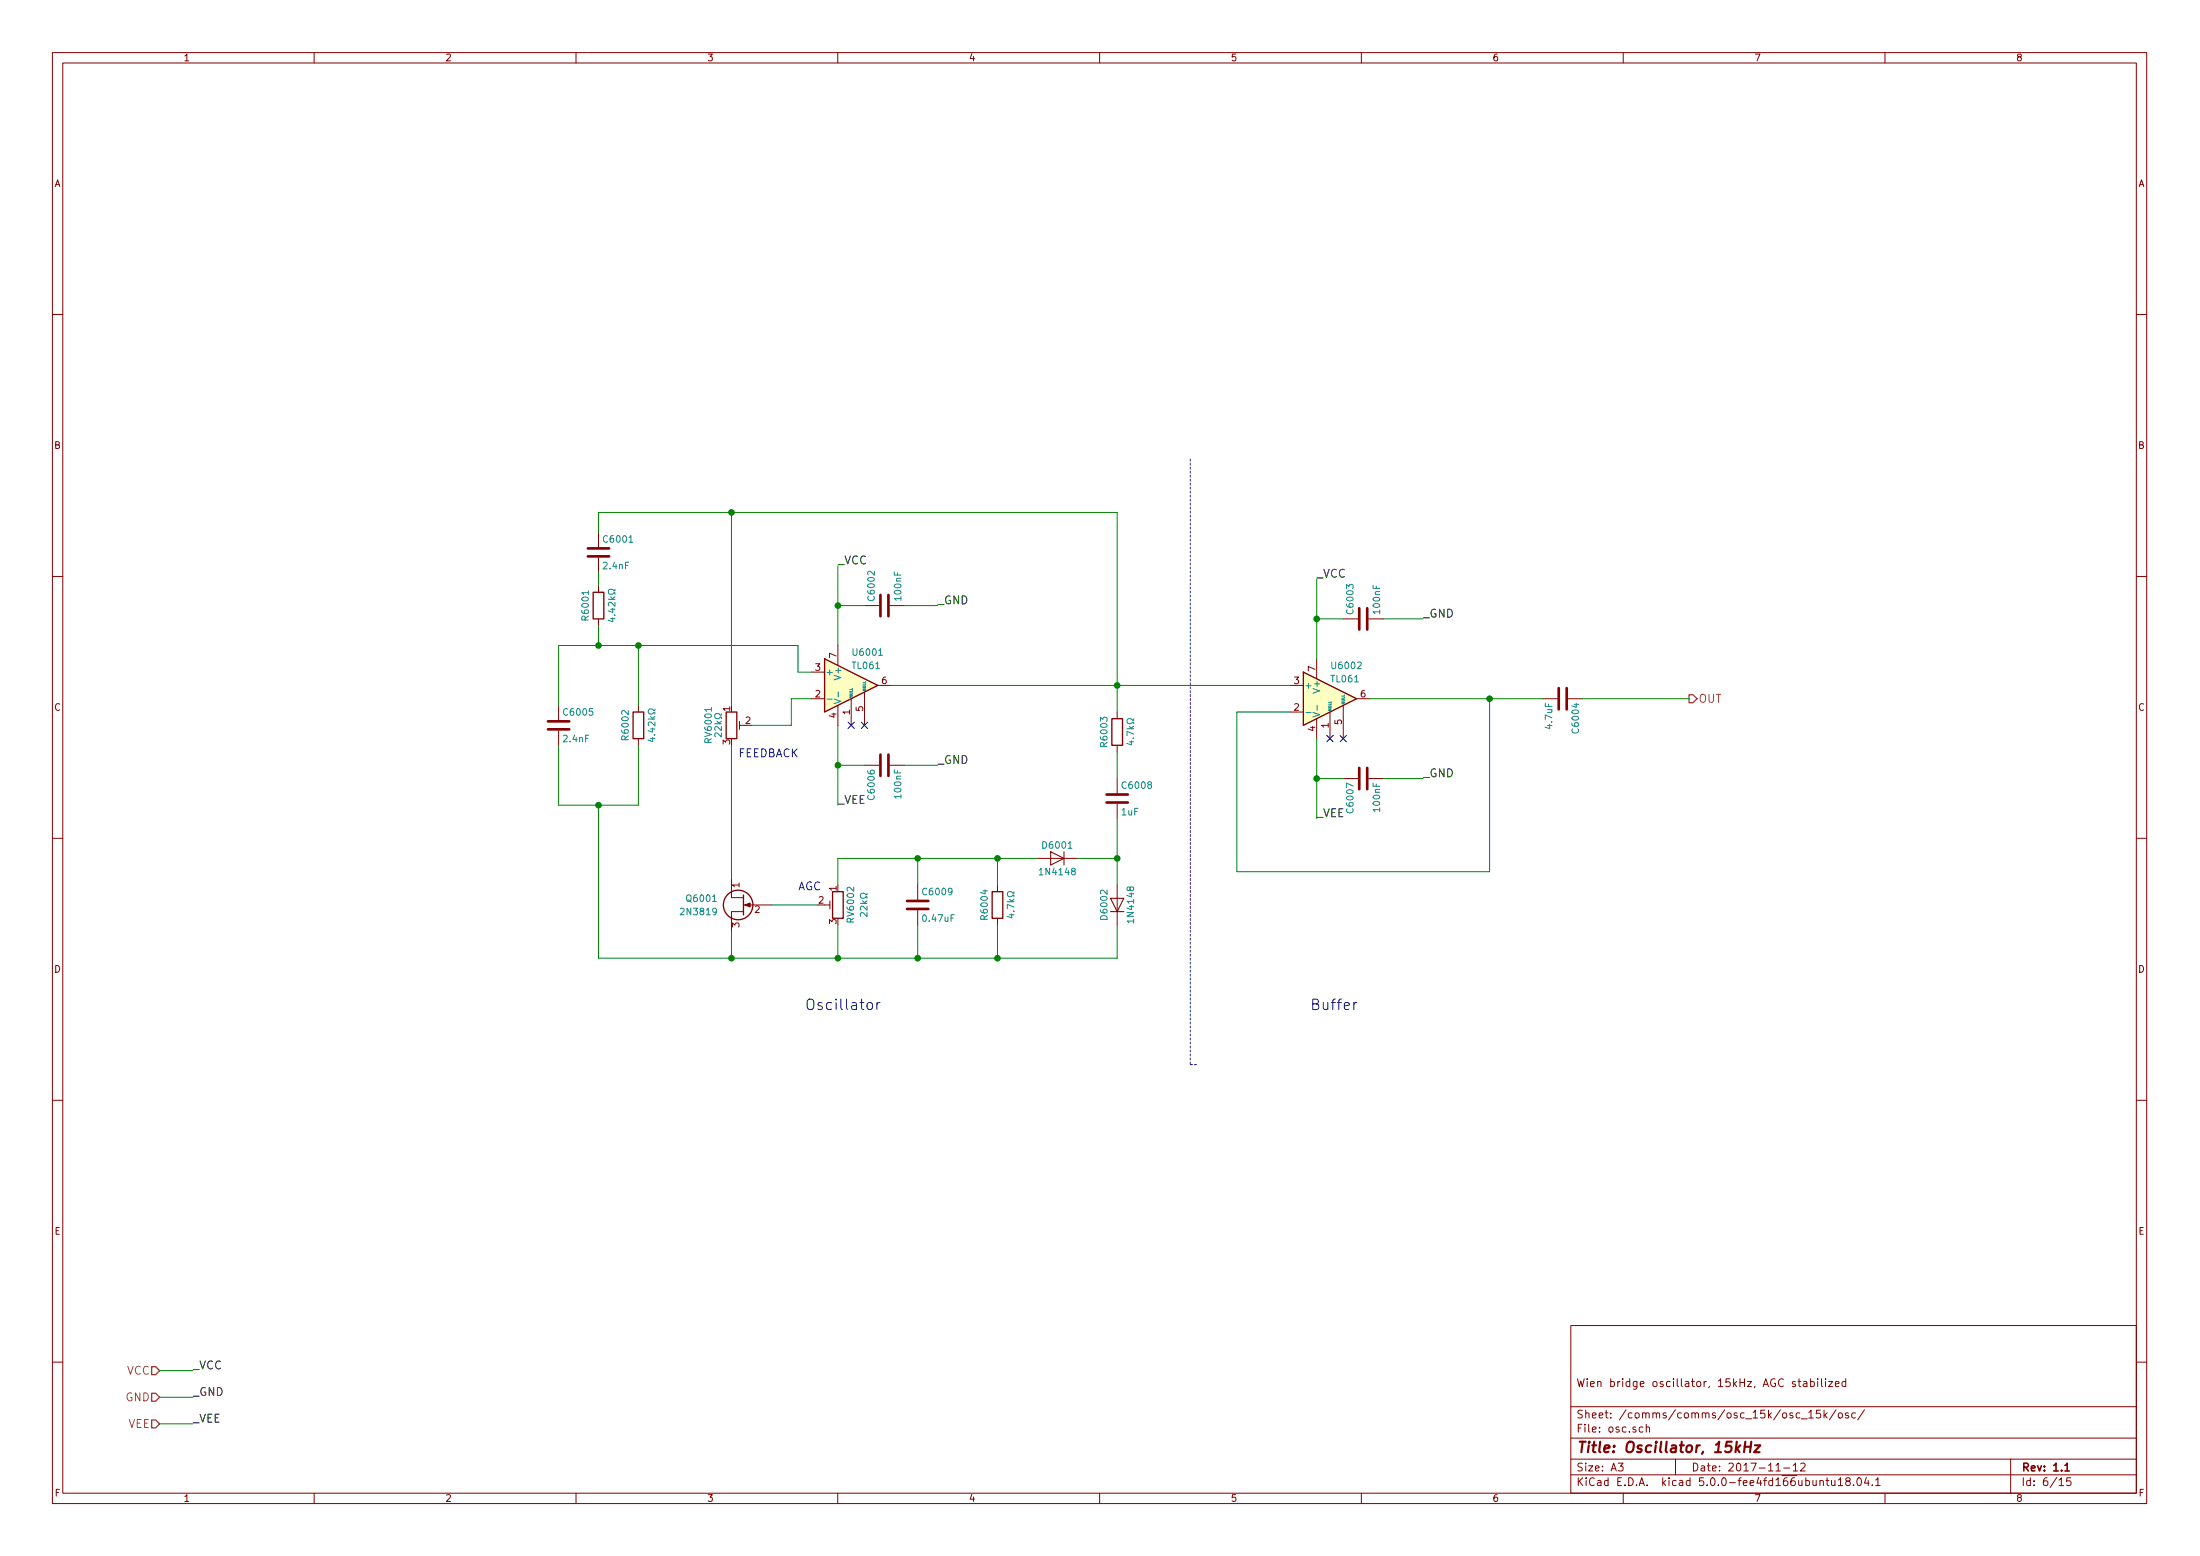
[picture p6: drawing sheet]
<svg xmlns="http://www.w3.org/2000/svg" width="420mm" height="297mm" viewBox="0 0 420 297" stroke-linecap="round" stroke-linejoin="round" font-family="sans-serif">
<g fill="none" stroke="#840000" stroke-width=".19">
<path d="M10 10h400v277h-400zM12 12h396v273.1h-396zM60 10v2M110 10v2M160 10v2M210 10v2M260 10v2M310 10v2M360 10v2M10 60h2M408 60h2M10 110h2"/>
<path d="M114.3 101.6v2.8M114.3 106.5v2.8M114.3 111.8v1.3M114.3 118.1v1.3M165.1 115.6h2.8M169.9 115.6h2.8M256.5 118.1h2.8M261.4 118.1h2.8M408 110h2M106.7 134.7v2.8M106.7 139.5v2.8M121.9 134.7v1.2"/>
<path d="M141.2 137.7v1.5M141.2 138.5h1M154.9 133.4h2.6M154.9 128.3h2.6M160 123.2v3.8M160 134.7v3.8M162.6 133.4v5.1M165.1 132.1v6.4M167.6 130.8h2.6M213.4 135.9v1.3M246.4 130.8h2.5M246.4 135.9h2.5"/>
<path d="M251.5 125.8v3.8M251.5 137.2v3.8M254 135.9v5.1M256.5 134.7v6.3M259.1 133.4h2.5M294.6 133.4h2.8M299.5 133.4h2.8M121.9 141v1.3M165.1 146.1h2.8M169.9 146.1h2.8M213.4 142.3v1.2M213.4 148.6v2.8"/>
<path d="M213.4 153.5v2.7M256.5 148.6h2.8M261.4 148.6h2.8M10 160h2M139.7 167.7v3.7h2.3M142 174h-2.3v3.8M142 172.8h5.3M157.5 172.8h1M158.5 172v1.5M175.3 168.9v2.8M175.3 173.8v2.8M190.5 168.9v1.3"/>
<path d="M190.5 175.3v1.3M198.1 163.9h7.6M213.4 168.9v7.7M408 160h2M10 210h2M408 210h2M300 253h108v32.1h-108zM10 260h2M300 278.5h108M300 274.5h108M300 268.5h108M309 279.3h1l-.5 .6 .4 .1v.7l-.2 .1-.7-.1"/>
<path d="M313.8 272.5l-.5-.1-.2 .3v.6l.2 .1 .5-.1M314.4 272.5l.2-.1 .4 .1v.9M314.4 271.9v1.5M320 278.5v3M342.5 279.7l.4-.4v1.5M343.4 263.7h.5M343.6 263.2v1.3l.3 .2M343.9 279.5l.5-.2 .3 .2 .1 .2-1 1.1h1M344 270.9h1.2M344.4 263.8h.6l.1 .9M345.1 264.1h-.5a.29 .29 0 0 0-.2 .3 .29 .29 0 0 0 .2 .3l.5-.1M345.4 269.6l.5-.4v1.5"/>
<path d="M345.4 270.7h.9M345.8 263.8l.4-.1 .3 .3-.1 .6h-.6M345.8 263.2v1.5M347.1 263.2v.2M347.1 263.7v1M347.6 269.2h-.7v.7l.2-.1h.5l.1 .3-.1 .5-.2 .1-.5-.1M347.9 263.2v1.3l.2 .2M348.4 269.2v1.5M348.5 270.1l.4 .6M348.6 263.2v.2M348.6 263.7v1M348.9 269.7l-.5 .6"/>
<path d="M349.2 263.7h.8l-.8 1h.8M350.5 264.2l.7-.1v-.3l-.5-.1-.2 .2 .1 .7h.6M350.6 269.1l-1.2 2M351.2 269.8l.2-.1 .4 .1v.8l-.2 .1-.4-.1zM352.5 263.8l-.4-.1-.3 .3 .1 .6 .2 .1 .4-.1M352.5 263.2v1.5M353 269.8a.37 .37 0 0 0-.6 .1l.1 .2 .5 .2 .1 .1-.2 .3-.5-.1M354.4 269.8l-.5-.1-.3 .3 .1 .6 .2 .1 .5-.1M356.1 269.1l-1.3 2M384 278.5v6.6M408 260h2M60 285.1v1.9"/>
<path d="M110 285.1v1.9M160 285.1v1.9M210 285.1v1.9M260 285.1v1.9M300 281.5h108M310 285.1v1.9M339.2 280.8h.8M340.7 280.2h1.1M342.5 280.8h.8M347.6 282.7a.37 .37 0 0 1 .6 .1v.8M348.7 282.6h.6M348.9 282.1v1.3l.4 .2"/>
<path d="M349.8 282.6v.8a.39 .39 0 0 0 .6 .1M350.4 282.6v1M351.1 282.5l.4-.4v1.5M351.1 283.6h.8M352.8 282.7l-.3-.2 .1-.2 .2-.2 .4 .1 .2 .2-.1 .2-.5 .1-.3 .3 .1 .5 .2 .1h.3l.3-.3v-.3l-.3-.3M354 283.5v.1M354.8 282.3l.2-.2a.86 .86 0 0 1 .1 1.5 .79 .79 0 0 1-.3-1.3zM356.4 282l-.3 1.1h.9M356.8 282.6v1M357.6 283.5v.1M358.2 282.5l.4-.4v1.5M358.2 283.6h.9"/>
<path d="M360 285.1v1.9M393.2 282.5l.5-.4v1.5M393.2 283.6h.9M395.5 282.1h-.8v.7l.2-.1h.5l.1 .3v.5l-.3 .1-.5-.1"/>
</g>
<path d="M394.4 279.7l.4-.4v1.5M394.4 280.8h.8" fill="none" stroke="#840000" stroke-width=".3"/>
<path d="M331.7 276.5l.5 .7M332.4 275.9l-.9 .8M333.2 276.2h1.1M333.3 275.2l-.2 2M334.5 275.2l-.3 2M335.2 275.9h1l-1.2 1.3h1" fill="none" stroke="#840000" stroke-width=".41"/>
<g fill="#ffffc2" stroke="#ffffc2" stroke-width=".19">
<path d="M157.5 125.8l10.1 5-10.1 5.1z"/>
<path d="M248.9 128.3l10.2 5.1-10.2 5.1z"/>
</g>
<g fill="none" stroke="#840000" stroke-width=".25">
<path d="M113.3 113.1h2v5h-2zM120.9 135.9h2v5.1h-2zM138.7 135.9h2v5.1h-2zM157.5 125.8l10.1 5-10.1 5.1zM212.3 137.2h2.1v5.1h-2.1zM248.9 128.3l10.2 5.1-10.2 5.1zM142 170.9v3.8M159 170.2h2v5.1h-2zM189.5 170.2h2v5.1h-2z"/>
<circle cx="141" cy="172.8" r="2.82"/>
</g>
<g fill="none" stroke="#008484" stroke-width=".19">
<path d="M117 117.9v.8l-.9-.3M117.4 112.5v.3h-.2a.54 .54 0 0 0-.7-.3 .54 .54 0 0 0-.2 .8l.2 .1a.53 .53 0 0 0 .7-.3h.2v.3M125.1 135.3v.3h-.3a.54 .54 0 0 0-.7-.2 .54 .54 0 0 0-.2 .7l.3 .2a.53 .53 0 0 0 .6-.3h.3v.3M137.8 139.9v.8l-.9-.8-.4 .2 .1 .5M137.8 136.2v.3h-.3a.54 .54 0 0 0-.7-.2 .54 .54 0 0 0-.2 .7 .59 .59 0 0 0 .9-.1h.3v.3M158 133.5h1M159.3 133.5l1.3 .4-1.3 .4M160.1 132.1v1M216.5 137.2v.3h-.2a.54 .54 0 0 0-.8-.3 .54 .54 0 0 0-.2 .8 .59 .59 0 0 0 1-.1h.2v.3M249.4 136h1M250.7 136l1.3 .4-1.3 .5M251.5 134.6v1"/>
<path d="M124.6 140.8v.8l-.9-.3M216.1 141.4v.8l-.9-.3M165.6 174.2v.8l-.9-.8-.4 .2 .1 .5M165.6 170.5v.3h-.2a.54 .54 0 0 0-.8-.3 .54 .54 0 0 0-.2 .8 .59 .59 0 0 0 1-.1h.2v.3M193.2 174.4v.8l-.9-.3M193.6 170.2v.3h-.2a.54 .54 0 0 0-.7-.3 .54 .54 0 0 0-.2 .8 .59 .59 0 0 0 .9-.1h.2v.3"/>
</g>
<path d="M162 137.9l1.2 1.2M163.2 137.9l-1.2 1.2M164.5 137.9l1.2 1.2M165.7 137.9l-1.2 1.2M253.4 140.4l1.2 1.2M254.6 140.4l-1.2 1.2M255.9 140.4l1.2 1.2M257.1 140.4l-1.2 1.2" fill="none" stroke="#000084" stroke-width=".19"/>
<g fill="none" stroke="#840000" stroke-width=".51">
<path d="M112.3 106.2h4M112.3 104.7h4M168.1 113.6v4M169.7 113.6v4M259.6 116.1v4.1M261.1 116.1v4.1M104.6 139.2h4.1M104.6 137.7h4.1M297.7 131.4v4M299.2 131.4v4M168.1 144.1v4M169.7 144.1v4"/>
<path d="M211.3 153.2h4.1M211.3 151.7h4.1M259.6 146.6v4.1M261.1 146.6v4.1M173.2 173.5h4.1M173.2 172h4.1"/>
</g>
<g fill="none" stroke="#008400" stroke-width=".19">
<path d="M139.7 97.8v36.9M114.3 101.6v-3.8h99.1v38.1M114.3 109.3v2.5M114.3 119.4v3.8M160 108v15.2M160 115.6h5.1M172.7 115.6h6.4M251.5 110.5v15.3M251.5 118.1h5M264.2 118.1h7.6M121.9 123.2v11.5M154.9 128.3h-2.5v-5.1h-45.7v11.5"/>
<path d="M154.9 133.4h-3.8v5.1h-7.6M160 138.5v15.2M170.2 130.8h76.2M261.6 133.4h33M284.5 133.4v33h-48.3v-30.5h10.2M302.3 133.4h20.3M106.7 142.3v11.4h15.2v-11.4M114.3 153.7v29.2h99.1v-6.3M139.7 142.3v25.4M160 146.1h5.1M172.7 146.1h6.4M213.4 143.5v5.1"/>
<path d="M213.4 156.2v12.7M251.5 141v15.2M251.5 148.6h5M264.2 148.6h7.6M139.7 177.8v5.1M147.3 172.8h8.9M160 176.6v6.3M175.3 163.9v5M175.3 176.6v6.3M190.5 163.9v5M190.5 176.6v6.3M198.1 163.9h-38.1v5"/>
<path d="M205.7 163.9h7.7M30.5 261.7h6.3M30.5 266.7h6.3M30.5 271.8h6.3"/>
</g>
<g fill="#008400" stroke="#008400" stroke-width=".25">
<circle cx="114.3" cy="123.2" r=".51"/>
<circle cx="121.9" cy="123.2" r=".51"/>
<circle cx="139.7" cy="97.8" r=".51"/>
<circle cx="213.4" cy="163.9" r=".51"/>
<circle cx="190.5" cy="163.9" r=".51"/>
<circle cx="175.3" cy="163.9" r=".51"/>
<circle cx="160" cy="182.9" r=".51"/>
<circle cx="175.3" cy="182.9" r=".51"/>
<circle cx="190.5" cy="182.9" r=".51"/>
<circle cx="213.4" cy="130.8" r=".51"/>
<circle cx="114.3" cy="153.7" r=".51"/>
<circle cx="139.7" cy="182.9" r=".51"/>
<circle cx="284.5" cy="133.4" r=".51"/>
<circle cx="251.5" cy="118.1" r=".51"/>
<circle cx="251.5" cy="148.6" r=".51"/>
<circle cx="160" cy="115.6" r=".51"/>
<circle cx="160" cy="146.1" r=".51"/>
</g>
<path d="M142.2 172.8l1.1-.4v.7z" fill="#840000" stroke="#840000" stroke-width=".19"/>
<path d="M200.7 162.6l2.5 1.3-2.5 1.2zM203.2 162.6v2.5M212.1 171.5h2.5l-1.2 2.5zM212.1 174h2.5" fill="none" stroke="#840000" stroke-width=".2"/>
<path d="M322.6 132.6h.7l.8 .8-.8 .7h-.7zM29 260.9h.7l.8 .8-.8 .7h-.7zM29 266h.7l.8 .7-.8 .8h-.7zM29 271.1h.7l.8 .7-.8 .8h-.7z" fill="none" stroke="#848400" stroke-width=".25"/>
<path d="M165.7 191.6a.53 .53 0 0 1 .5-.2 .53 .53 0 0 1 .4 .4v.5a.54 .54 0 0 1-.5 .4 .54 .54 0 0 1-.5-.4zM167.5 191.4v1.3M168.1 191.4l-.4 .1-.2 .3M259.1 191.4l-.4 .1-.1 .3" fill="none" stroke="#0000c2" stroke-width=".19"/>
<path d="M227.3 87.7v115.5M227.3 203.2h1.3" fill="none" stroke="#0000c2" stroke-width=".19" stroke-dasharray=".4 .4"/>
<g font-size="2.8" fill="#0000c2">
<text x="153.7" y="192.8">Oscillator</text>
<text x="250.2" y="192.8">Buffer</text>
</g>
<text font-size="2.8" fill="#840000" x="301" y="277.3">Title: Oscillator, 15kHz</text>
<g font-size="2.1">
<text x="160" y="107.7">_VCC</text>
<text x="251.5" y="110.3">_VCC</text>
<text x="179.1" y="115.4">_GND</text>
<text x="271.8" y="117.9">_GND</text>
<text x="179.1" y="145.8">_GND</text>
<text x="271.8" y="148.4">_GND</text>
<text x="160" y="153.5">_VEE</text>
<text x="251.5" y="156">_VEE</text>
<text x="36.8" y="261.4">_VCC</text>
<text x="36.8" y="266.5">_GND</text>
<text x="36.8" y="271.6">_VEE</text>
</g>
<g font-size="2.1" fill="#848400">
<text x="324.4" y="134.1">OUT</text>
<text x="24.2" y="262.4">VCC</text>
<text x="24" y="267.5">GND</text>
<text x="24.5" y="272.6">VEE</text>
</g>
<g font-size="2.1" fill="#0000c2">
<text x="141" y="144.6">FEEDBACK</text>
<text x="152.4" y="170">AGC</text>
</g>
<g font-size="2.1" fill="#840000">
<text x="301" y="264.8">Wien bridge oscillator, 15kHz, AGC stabilized</text>
<text x="301" y="273.5">File: osc.sch</text>
<text x="301" y="270.8">Sheet: /comms/comms/osc_15k/osc_15k/osc/</text>
<text x="301" y="280.9">Size: A3</text>
<text x="323" y="280.9">Date: 2017-11-12</text>
<text x="386" y="280.9">Rev: 1.1</text>
<text x="301" y="283.7">KiCad E.D.A. kicad 5.0.0-fee4fd166ubuntu18.04.1</text>
<text x="386" y="283.7">Id: 6/15</text>
</g>
<g font-size="1.8" fill="#840000">
<text x="35" y="11.7">1</text>
<text x="85" y="11.7">2</text>
<text x="135" y="11.7">3</text>
<text x="185" y="11.7">4</text>
<text x="235" y="11.7">5</text>
<text x="285" y="11.7">6</text>
<text x="335" y="11.7">7</text>
<text x="385" y="11.7">8</text>
<text x="10.4" y="35.7">A</text>
<text x="408.4" y="35.7">A</text>
<text x="10.4" y="85.7">B</text>
<text x="408.4" y="85.7">B</text>
<text x="159.8" y="125.6" transform="rotate(-90 159.8 125.6)">7</text>
<text x="155.7" y="128.1">3</text>
<text x="168.4" y="130.6">6</text>
<text x="247.2" y="130.6">3</text>
<text x="251.2" y="128.2" transform="rotate(-90 251.2 128.2)">7</text>
<text x="10.4" y="135.7">C</text>
<text x="139.4" y="135.8" transform="rotate(-90 139.4 135.8)">1</text>
<text x="155.7" y="133.1">2</text>
<text x="159.8" y="137" transform="rotate(-90 159.8 137)">4</text>
<text x="162.3" y="136.4" transform="rotate(-90 162.3 136.4)">1</text>
<text x="164.8" y="135.8" transform="rotate(-90 164.8 135.8)">5</text>
<text x="247.2" y="135.7">2</text>
<text x="259.9" y="133.1">6</text>
<text x="408.4" y="135.7">C</text>
<text x="139.4" y="142.1" transform="rotate(-90 139.4 142.1)">3</text>
<text x="142.4" y="138.2">2</text>
<text x="251.2" y="139.6" transform="rotate(-90 251.2 139.6)">4</text>
<text x="253.7" y="138.9" transform="rotate(-90 253.7 138.9)">1</text>
<text x="256.3" y="138.3" transform="rotate(-90 256.3 138.3)">5</text>
<text x="141.2" y="169.4" transform="rotate(-90 141.2 169.4)">1</text>
<text x="156.4" y="172.5">2</text>
<text x="159.8" y="170.1" transform="rotate(-90 159.8 170.1)">1</text>
<text x="141.2" y="177" transform="rotate(-90 141.2 177)">3</text>
<text x="144.2" y="174.3">2</text>
<text x="159.8" y="176.4" transform="rotate(-90 159.8 176.4)">3</text>
<text x="10.4" y="185.7">D</text>
<text x="408.4" y="185.7">D</text>
<text x="10.4" y="235.7">E</text>
<text x="408.4" y="235.7">E</text>
<text x="10.5" y="285.7">F</text>
<text x="35" y="286.7">1</text>
<text x="85" y="286.7">2</text>
<text x="135" y="286.7">3</text>
<text x="185" y="286.7">4</text>
<text x="235" y="286.7">5</text>
<text x="285" y="286.7">6</text>
<text x="335" y="286.7">7</text>
<text x="385" y="286.7">8</text>
<text x="408.5" y="285.7">F</text>
</g>
<g font-size="1.8" fill="#008484">
<text x="115.5" y="103.6">C6001</text>
<text x="115.3" y="108.7">2.4nF</text>
<text x="112.4" y="118.2" transform="rotate(-90 112.4 118.2)">R6001</text>
<text x="117.5" y="117.8" transform="rotate(-90 117.5 117.8)">4.42k</text>
<text x="167.1" y="114.4" transform="rotate(-90 167.1 114.4)">C6002</text>
<text x="172.1" y="114.5" transform="rotate(-90 172.1 114.5)">100nF</text>
<text x="258.5" y="117" transform="rotate(-90 258.5 117)">C6003</text>
<text x="263.6" y="117" transform="rotate(-90 263.6 117)">100nF</text>
<text x="163.1" y="125.2">U6001</text>
<text x="157.6" y="128.9">+</text>
<text x="160.7" y="129.4" transform="rotate(-90 160.7 129.4)">V+</text>
<text x="162.9" y="127.7">TL061</text>
<text x="249" y="131.5">+</text>
<text x="252.1" y="131.9" transform="rotate(-90 252.1 131.9)">V+</text>
<text x="254.3" y="130.3">TL061</text>
<text x="254.6" y="127.7">U6002</text>
<text x="107.8" y="136.6">C6005</text>
<text x="107.7" y="141.7">2.4nF</text>
<text x="120.1" y="141.1" transform="rotate(-90 120.1 141.1)">R6002</text>
<text x="125.1" y="140.7" transform="rotate(-90 125.1 140.7)">4.42k</text>
<text x="135.9" y="141.6" transform="rotate(-90 135.9 141.6)">RV6001</text>
<text x="137.8" y="139.9" transform="rotate(-90 137.8 139.9)">22k</text>
<text x="211.5" y="142.3" transform="rotate(-90 211.5 142.3)">R6003</text>
<text x="216.6" y="141.4" transform="rotate(-90 216.6 141.4)">4.7k</text>
<text x="296.5" y="139" transform="rotate(-90 296.5 139)">4.7uF</text>
<text x="301.5" y="139.7" transform="rotate(-90 301.5 139.7)">C6004</text>
<text x="167.1" y="152.4" transform="rotate(-90 167.1 152.4)">C6006</text>
<text x="172.1" y="152.3" transform="rotate(-90 172.1 152.3)">100nF</text>
<text x="214.2" y="155.7">1uF</text>
<text x="214.5" y="150.6">C6008</text>
<text x="258.5" y="155" transform="rotate(-90 258.5 155)">C6007</text>
<text x="263.6" y="154.8" transform="rotate(-90 263.6 154.8)">100nF</text>
<text x="198.8" y="167.1">1N4148</text>
<text x="199.3" y="162">D6001</text>
<text x="131.3" y="172.2">Q6001</text>
<text x="176.4" y="170.9">C6009</text>
<text x="130.3" y="174.7">2N3819</text>
<text x="163.1" y="175.9" transform="rotate(-90 163.1 175.9)">RV6002</text>
<text x="165.7" y="174.2" transform="rotate(-90 165.7 174.2)">22k</text>
<text x="176.4" y="176">0.47uF</text>
<text x="188.6" y="175.3" transform="rotate(-90 188.6 175.3)">R6004</text>
<text x="193.7" y="174.5" transform="rotate(-90 193.7 174.5)">4.7k</text>
<text x="211.5" y="175.3" transform="rotate(-90 211.5 175.3)">D6002</text>
<text x="216.6" y="175.9" transform="rotate(-90 216.6 175.9)">1N4148</text>
</g>
<g font-size=".7" fill="#008484">
<text x="165.4" y="132" transform="rotate(-90 165.4 132)">NULL</text>
<text x="162.8" y="133.3" transform="rotate(-90 162.8 133.3)">NULL</text>
<text x="254.3" y="135.8" transform="rotate(-90 254.3 135.8)">NULL</text>
<text x="256.8" y="134.5" transform="rotate(-90 256.8 134.5)">NULL</text>
</g>
</svg>
